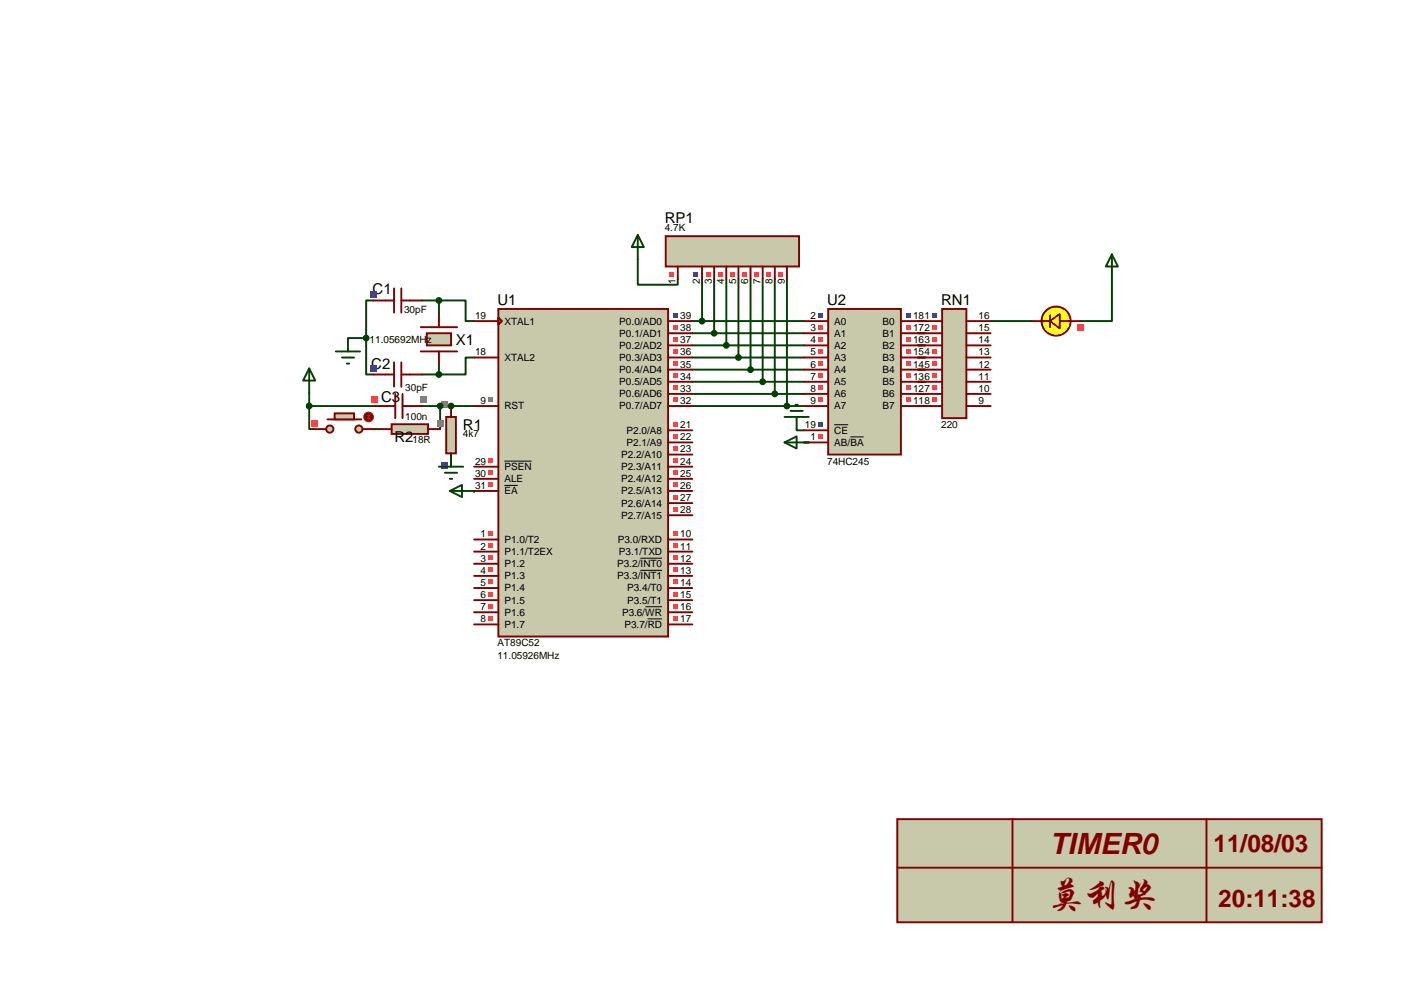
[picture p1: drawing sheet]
<svg xmlns="http://www.w3.org/2000/svg" width="297mm" height="210mm" viewBox="0 0 297 210" stroke-linecap="round" stroke-linejoin="round" font-family="sans-serif">
<g fill="none" stroke="#004000" stroke-width=".4">
<path d="M76.7 70.8v7.6h1.5M76.7 70.8h-3.8v.2M78.2 62.9h-1.5v7.9M88.4 78.4h3.5M88.4 62.9h3.5M91.9 62.9h5.6v4.3h1.8M91.9 62.9v3.1M91.9 76.1v2.3M99.3 74.8h-1.8v3.6h-5.6M192.3 67.2h1.5M192.3 69.8h1.5M192.3 72.3h1.5"/>
<path d="M192.3 74.8h1.5M192.3 77.4h1.5M192.3 79.9h1.5M78.5 89.8h1M94.5 95.2v2.3M166.9 89.8v.3h1.5M168.4 92.6h1M192.3 82.5h1.5M192.3 85h1.5"/>
</g>
<circle cx="99.3" cy="102.8" r=".2" fill="#004000"/>
<g fill="none" stroke="#004000" stroke-width=".4">
<path d="M133.6 54.3v5.3h8.4v-1.3M147.1 58.3v8.9M149.6 58.3v11.5M152.1 58.3v14M154.7 58.3v16.5M157.2 58.3v19.1M159.8 58.3v21.6M162.3 58.3v24.2M164.8 58.3v26.7M232.9 58.3v8.9h-6.6M145 67.2h23.4M145 69.8h23.4"/>
<path d="M145 72.3h23.4M145 74.8h23.4M145 77.4h23.4M145 79.9h23.4M207.5 67.2h8.7M64.8 85v4.8h1M64.8 85h13.7M64.8 82.2v2.8M88.6 85h10.7M92.2 85v4.8M94.5 84.8v.2M145 82.5h23.4"/>
<path d="M145 85h23.4"/>
</g>
<path d="M188 171.5h88.9v21.6h-88.9z" fill="#c8c8aa" stroke="#800000" stroke-width=".4"/>
<path d="M212.1 171.5v21.6M252.7 171.5v21.6M188 181.7h88.9" fill="none" stroke="#800000" stroke-width=".4"/>
<path d="M104.4 64.7h35.6v68.6h-35.6z" fill="#c8c8aa" stroke="#800000" stroke-width=".4"/>
<g fill="none" stroke="#800000" stroke-width=".4">
<path d="M99.3 74.8h5.1M99.3 67.2h5.1M104.4 66.5l.8 .7-.8 .8zM140 74.8h5M140 67.2h5M140 69.8h5M140 72.3h5M140 77.4h5M140 79.9h5M99.3 97.7h5.1M99.3 85h5.1M140 97.7h5"/>
<path d="M140 85h5M140 82.5h5M140 90.1h5M140 92.6h5M140 95.2h5M99.3 100.2h5.1M99.3 102.8h5.1M99.3 112.9h5.1M99.3 115.5h5.1M99.3 118h5.1M140 100.2h5M140 102.8h5"/>
<path d="M140 112.9h5M140 115.5h5M140 118h5M140 107.9h5M140 105.3h5M99.3 120.6h5.1M99.3 123.1h5.1M99.3 125.6h5.1M99.3 128.2h5.1M99.3 130.7h5.1M140 120.6h5M140 123.1h5"/>
<path d="M140 125.6h5M140 128.2h5M140 130.7h5"/>
</g>
<path d="M105.7 96.5h5.7M105.7 101.6h2.8M134.2 116.9h4.5M134.2 119.4h4.5M135.2 127h3.5M135.7 129.6h3" fill="none" stroke="#000" stroke-width=".21"/>
<g fill="#ff4040">
<path d="M102.2 98.5h1v1h-1z"/>
<path d="M102.2 101h1v1h-1z"/>
<path d="M102.2 95.9h1v1h-1z"/>
</g>
<path d="M102.2 83.2h1v1h-1z" fill="#808080"/>
<path d="M141.1 65.4h1v1.1h-1z" fill="#4040ff"/>
<g fill="#ff4040">
<path d="M141.1 68h1v1h-1z"/>
<path d="M141.1 70.5h1v1h-1z"/>
<path d="M141.1 73.1h1v1h-1z"/>
<path d="M141.1 75.6h1v1h-1z"/>
<path d="M141.1 78.1h1v1.1h-1z"/>
<path d="M141.1 80.7h1v1h-1z"/>
<path d="M141.1 83.2h1v1h-1z"/>
<path d="M102.2 111.2h1v1h-1z"/>
<path d="M102.2 113.7h1v1h-1z"/>
<path d="M102.2 116.2h1v1.1h-1z"/>
<path d="M102.2 118.8h1v1h-1z"/>
<path d="M102.2 121.3h1v1h-1z"/>
<path d="M102.2 123.9h1v1h-1z"/>
<path d="M102.2 126.4h1v1h-1z"/>
<path d="M102.2 128.9h1v1.1h-1z"/>
<path d="M141.1 111.2h1v1h-1z"/>
<path d="M141.1 113.7h1v1h-1z"/>
<path d="M141.1 116.2h1v1.1h-1z"/>
<path d="M141.1 118.8h1v1h-1z"/>
<path d="M141.1 121.3h1v1h-1z"/>
<path d="M141.1 128.9h1v1.1h-1z"/>
<path d="M141.1 126.4h1v1h-1z"/>
<path d="M141.1 123.9h1v1h-1z"/>
<path d="M141.1 106.1h1v1h-1z"/>
<path d="M141.1 88.3h1v1h-1z"/>
<path d="M141.1 90.8h1v1.1h-1z"/>
<path d="M141.1 93.4h1v1h-1z"/>
<path d="M141.1 95.9h1v1h-1z"/>
<path d="M141.1 98.5h1v1h-1z"/>
<path d="M141.1 101h1v1h-1z"/>
<path d="M141.1 103.5h1v1.1h-1z"/>
</g>
<path d="M88.1 73.6h7.7M88.1 68.5h7.7" fill="none" stroke="#800000" stroke-width=".4"/>
<path d="M89.4 69.8h5.1v2.5h-5.1z" fill="#c8c8aa" stroke="#800000" stroke-width=".4"/>
<path d="M78.2 62.9h4.3M82.5 60.4v5M84.1 60.4v5M84.1 62.9h4.3M91.9 66v2.5M91.9 73.6v2.5" fill="none" stroke="#800000" stroke-width=".4"/>
<path d="M77.6 61h1.3v1.3h-1.3z" fill="#4040ff"/>
<path d="M78.2 78.4h4.3M82.5 75.9v5M84.1 75.9v5M84.1 78.4h4.3" fill="none" stroke="#800000" stroke-width=".4"/>
<path d="M77.6 76.5h1.3v1.3h-1.3z" fill="#4040ff"/>
<g fill="#004000" stroke="#004000" stroke-width=".4">
<circle cx="91.9" cy="78.4" r=".51"/>
<circle cx="91.9" cy="62.9" r=".51"/>
</g>
<path d="M78.5 85h4.3M82.8 82.5v5M84.3 82.5v5M84.3 85h4.3" fill="none" stroke="#800000" stroke-width=".4"/>
<path d="M77.8 83.1h1.3v1.3h-1.3z" fill="#ff4040"/>
<path d="M88 83.1h1.3v1.3h-1.3z" fill="#808080"/>
<g fill="#c8c8aa" stroke="#800000" stroke-width=".4">
<circle cx="75.2" cy="89.8" r=".76"/>
<circle cx="69.1" cy="89.8" r=".76"/>
</g>
<path d="M68.6 87.8h7.1" fill="none" stroke="#800000" stroke-width=".4"/>
<path d="M70.1 86.5h4.1v1.3h-4.1z" fill="#c8c8aa" stroke="#800000" stroke-width=".4"/>
<path d="M65.8 89.8h2.5M75.9 89.8h2.6" fill="none" stroke="#800000" stroke-width=".4"/>
<circle cx="77.2" cy="87.3" r="1.02" fill="#400000" stroke="#f00" stroke-width=".21"/>
<path d="M77 87l.2-.2 .3 .2M77 87.5l.2 .3M77.2 86.8v1M77.5 87.5l-.3 .3" fill="none" stroke="#f00" stroke-width=".21"/>
<path d="M65.1 87.9h1.3v1.3h-1.3z" fill="#ff4040"/>
<path d="M93.5 87.3h2v7.6h-2z" fill="#c8c8aa" stroke="#800000" stroke-width=".4"/>
<path d="M94.5 84.8v2.5M94.5 94.9v2.6" fill="none" stroke="#800000" stroke-width=".4"/>
<path d="M92.6 84.1h1.2v1.3h-1.2z" fill="#808080"/>
<path d="M92.6 96.8h1.2v1.3h-1.2z" fill="#4040ff"/>
<path d="M82 88.8h7.7v2h-7.7z" fill="#c8c8aa" stroke="#800000" stroke-width=".4"/>
<path d="M79.5 89.8h2.5M89.7 89.8h2.5" fill="none" stroke="#800000" stroke-width=".4"/>
<path d="M91.6 87.9h1.2v1.3h-1.2z" fill="#808080"/>
<path d="M64.8 77.1l1.2 2.6h-2.5zM64.8 77.1v5.1M70.4 73.6h5M71.6 74.8h2.6M72.6 76.1h.5M72.9 71v2.6M91.9 97.7h5.1M93.2 99h2.6M94.5 95.2v2.5M94.2 100.2h.5" fill="none" stroke="#004000" stroke-width=".4"/>
<circle cx="76.7" cy="70.8" r=".51" fill="#004000" stroke="#004000" stroke-width=".4"/>
<path d="M173.5 64.7h15.2v30.5h-15.2z" fill="#c8c8aa" stroke="#800000" stroke-width=".4"/>
<g fill="none" stroke="#800000" stroke-width=".4">
<path d="M168.4 67.2h5.1M168.4 69.8h5.1M168.4 72.3h5.1M168.4 74.8h5.1M168.4 77.4h5.1M168.4 79.9h5.1M188.7 67.2h5.1M188.7 69.8h5.1M188.7 72.3h5.1M188.7 74.8h5.1M188.7 77.4h5.1M188.7 79.9h5.1"/>
<path d="M168.4 82.5h5.1M168.4 85h5.1M168.4 90.1h5.1M168.4 92.6h5.1M188.7 82.5h5.1M188.7 85h5.1"/>
</g>
<path d="M174.7 88.9h3M178.1 91.5h2.8" fill="none" stroke="#000" stroke-width=".21"/>
<g fill="#4040ff">
<path d="M171.3 65.4h1v1.1h-1z"/>
<path d="M189.9 65.4h1v1.1h-1z"/>
</g>
<g fill="#ff4040">
<path d="M171.3 68h1v1h-1z"/>
<path d="M189.9 68h1v1h-1z"/>
<path d="M171.3 70.5h1v1h-1z"/>
<path d="M189.9 70.5h1v1h-1z"/>
<path d="M171.3 73.1h1v1h-1z"/>
<path d="M189.9 73.1h1v1h-1z"/>
<path d="M171.3 75.6h1v1h-1z"/>
<path d="M189.9 75.6h1v1h-1z"/>
<path d="M171.3 78.1h1v1.1h-1z"/>
<path d="M189.9 78.1h1v1.1h-1z"/>
<path d="M171.3 80.7h1v1h-1z"/>
<path d="M189.9 80.7h1v1h-1z"/>
<path d="M171.3 83.2h1v1h-1z"/>
<path d="M189.9 83.2h1v1h-1z"/>
</g>
<path d="M171.3 88.3h1v1h-1z" fill="#4040ff"/>
<path d="M171.3 90.8h1v1.1h-1z" fill="#ff4040"/>
<path d="M164.3 92.6l2.6-1.2v2.5zM164.3 87.3h5.1M164.3 92.6h5.1M165.6 86h2.5M166.6 84.8h.5M166.9 87.3v2.5" fill="none" stroke="#004000" stroke-width=".4"/>
<path d="M197.4 64.7h5v22.8h-5z" fill="#c8c8aa" stroke="#800000" stroke-width=".4"/>
<g fill="none" stroke="#800000" stroke-width=".4">
<path d="M192.3 67.2h5.1M192.3 69.8h5.1M192.3 72.3h5.1M192.3 74.8h5.1M192.3 77.4h5.1M192.3 79.9h5.1M202.4 67.2h5.1M202.4 69.8h5.1M202.4 72.3h5.1M202.4 74.8h5.1M202.4 77.4h5.1M202.4 79.9h5.1"/>
<path d="M192.3 82.5h5.1M192.3 85h5.1M202.4 82.5h5.1M202.4 85h5.1"/>
</g>
<path d="M195.2 65.4h1v1.1h-1z" fill="#4040ff"/>
<g fill="#ff4040">
<path d="M195.2 68h1v1h-1z"/>
<path d="M195.2 70.5h1v1h-1z"/>
<path d="M195.2 73.1h1v1h-1z"/>
<path d="M195.2 75.6h1v1h-1z"/>
<path d="M195.2 78.1h1v1.1h-1z"/>
<path d="M195.2 80.7h1v1h-1z"/>
<path d="M195.2 83.2h1v1h-1z"/>
</g>
<path d="M94.2 102.8l2.6-1.3v2.6zM94.2 102.8h5.1" fill="none" stroke="#004000" stroke-width=".4"/>
<path d="M139.4 49.4h28v6.4h-28z" fill="#c8c8aa" stroke="#800000" stroke-width=".4"/>
<path d="M142 55.8v2.5M147.1 55.8v2.5M149.6 55.8v2.5M152.1 55.8v2.5M154.7 55.8v2.5M157.2 55.8v2.5M159.8 55.8v2.5M162.3 55.8v2.5M164.8 55.8v2.5" fill="none" stroke="#800000" stroke-width=".4"/>
<path d="M145.3 56.9h1v1.1h-1z" fill="#4040ff"/>
<g fill="#ff4040">
<path d="M147.8 56.9h1v1.1h-1z"/>
<path d="M150.4 56.9h1v1.1h-1z"/>
<path d="M152.9 56.9h1v1.1h-1z"/>
<path d="M155.4 56.9h1.1v1.1h-1.1z"/>
<path d="M158 56.9h1v1.1h-1z"/>
<path d="M160.5 56.9h1v1.1h-1z"/>
<path d="M163.1 56.9h1v1.1h-1z"/>
<path d="M140.2 56.9h1v1.1h-1z"/>
</g>
<path d="M133.6 49.2l1.3 2.5h-2.6zM133.6 49.2v5.1" fill="none" stroke="#004000" stroke-width=".4"/>
<g fill="#004000" stroke="#004000" stroke-width=".4">
<circle cx="94.5" cy="85" r=".51"/>
<circle cx="64.8" cy="85" r=".51"/>
<circle cx="92.2" cy="85" r=".51"/>
</g>
<circle cx="221.2" cy="67.2" r="3" fill="#ffff1c" stroke="#800000" stroke-width=".4"/>
<path d="M220 66v2.5" fill="none" stroke="#800000" stroke-width=".38"/>
<path d="M218.2 67.2h1.8M222 67.2h2.3" fill="none" stroke="#800000" stroke-width=".4"/>
<path d="M220 67.2l2-1.5v3z" fill="#ffff2f" stroke="#800000" stroke-width=".38"/>
<path d="M216.2 67.2h2.5M223.8 67.2h2.5" fill="none" stroke="#800000" stroke-width=".4"/>
<path d="M225.7 67.9h1.2v1.2h-1.2z" fill="#ff4040"/>
<path d="M232.9 53.3v5M232.9 53.3l1.3 2.5h-2.6z" fill="none" stroke="#004000" stroke-width=".4"/>
<g fill="#004000" stroke="#004000" stroke-width=".4">
<circle cx="147.1" cy="67.2" r=".51"/>
<circle cx="149.6" cy="69.8" r=".51"/>
<circle cx="152.1" cy="72.3" r=".51"/>
<circle cx="154.7" cy="74.8" r=".51"/>
<circle cx="157.2" cy="77.4" r=".51"/>
<circle cx="159.8" cy="79.9" r=".51"/>
<circle cx="162.3" cy="82.5" r=".51"/>
<circle cx="164.8" cy="85" r=".51"/>
</g>
<text font-size="7.8" fill="#800000" x="219.4" y="189.7">莫利奖</text>
<text font-size="6.1" fill="#800000" x="219.9" y="178.7">TIMER0</text>
<g font-size="5.1" fill="#800000">
<text x="254.2" y="178.4">11/08/03</text>
<text x="255.2" y="189.9">20:11:38</text>
</g>
<g font-size="3.1">
<text x="139.3" y="46.8">RP1</text>
<text x="78" y="61.5">C1</text>
<text x="104.2" y="63.8">U1</text>
<text x="173.3" y="63.8">U2</text>
<text x="197.1" y="63.8">RN1</text>
<text x="77.8" y="77.3">C2</text>
<text x="95.5" y="72.2">X1</text>
<text x="79.8" y="84.1">C3</text>
<text x="97" y="89.9">R1</text>
<text x="82.6" y="92.5">R2</text>
</g>
<g font-size="2.1">
<text x="139.3" y="48.3">4.7K</text>
<text x="141.5" y="59.5" transform="rotate(-90 141.5 59.5)">1</text>
<text x="146.6" y="59.5" transform="rotate(-90 146.6 59.5)">2</text>
<text x="149.1" y="59.5" transform="rotate(-90 149.1 59.5)">3</text>
<text x="151.7" y="59.5" transform="rotate(-90 151.7 59.5)">4</text>
<text x="154.2" y="59.5" transform="rotate(-90 154.2 59.5)">5</text>
<text x="156.8" y="59.5" transform="rotate(-90 156.8 59.5)">6</text>
<text x="159.3" y="59.5" transform="rotate(-90 159.3 59.5)">7</text>
<text x="161.8" y="59.5" transform="rotate(-90 161.8 59.5)">8</text>
<text x="164.4" y="59.5" transform="rotate(-90 164.4 59.5)">9</text>
<text x="84.6" y="65.5">30pF</text>
<text x="77.4" y="71.7">11.05692MHz</text>
<text x="99.5" y="66.8">19</text>
<text x="105.7" y="67.9">XTAL1</text>
<text x="129.7" y="67.9">P0.0/AD0</text>
<text x="129.7" y="70.5">P0.1/AD1</text>
<text x="142.5" y="66.8">39</text>
<text x="142.5" y="69.3">38</text>
<text x="142.5" y="71.9">37</text>
<text x="169.8" y="66.8">2</text>
<text x="169.8" y="69.3">3</text>
<text x="169.8" y="71.9">4</text>
<text x="174.7" y="67.9">A0</text>
<text x="174.7" y="70.5">A1</text>
<text x="184.9" y="67.9">B0</text>
<text x="184.9" y="70.5">B1</text>
<text x="191.3" y="66.8">181</text>
<text x="191.3" y="69.3">172</text>
<text x="191.3" y="71.9">163</text>
<text x="205" y="66.8">16</text>
<text x="205" y="69.3">15</text>
<text x="205" y="71.9">14</text>
<text x="99.5" y="74.4">18</text>
<text x="105.7" y="75.6">XTAL2</text>
<text x="129.7" y="73">P0.2/AD2</text>
<text x="129.7" y="75.6">P0.3/AD3</text>
<text x="142.5" y="74.4">36</text>
<text x="142.5" y="76.9">35</text>
<text x="169.8" y="74.4">5</text>
<text x="169.8" y="76.9">6</text>
<text x="174.7" y="73">A2</text>
<text x="174.7" y="75.6">A3</text>
<text x="184.9" y="73">B2</text>
<text x="184.9" y="75.6">B3</text>
<text x="191.3" y="74.4">154</text>
<text x="191.3" y="76.9">145</text>
<text x="205" y="74.4">13</text>
<text x="205" y="76.9">12</text>
<text x="84.9" y="81.8">30pF</text>
<text x="129.7" y="78.1">P0.4/AD4</text>
<text x="129.7" y="80.6">P0.5/AD5</text>
<text x="129.7" y="83.2">P0.6/AD6</text>
<text x="142.5" y="79.5">34</text>
<text x="142.5" y="82">33</text>
<text x="169.8" y="79.5">7</text>
<text x="169.8" y="82">8</text>
<text x="174.7" y="78.1">A4</text>
<text x="174.7" y="80.6">A5</text>
<text x="174.7" y="83.2">A6</text>
<text x="184.9" y="78.1">B4</text>
<text x="184.9" y="80.6">B5</text>
<text x="184.9" y="83.2">B6</text>
<text x="191.3" y="79.5">136</text>
<text x="191.3" y="82">127</text>
<text x="205" y="79.5">11</text>
<text x="205" y="82">10</text>
<text x="84.9" y="87.9">100n</text>
<text x="100.7" y="84.6">9</text>
<text x="105.7" y="85.7">RST</text>
<text x="129.7" y="85.7">P0.7/AD7</text>
<text x="142.5" y="89.6">21</text>
<text x="142.5" y="84.6">32</text>
<text x="168.6" y="89.6">19</text>
<text x="169.8" y="84.6">9</text>
<text x="174.7" y="85.7">A7</text>
<text x="184.9" y="85.7">B7</text>
<text x="191.3" y="84.6">118</text>
<text x="197.1" y="89.6">220</text>
<text x="205" y="84.6">9</text>
<text x="86.4" y="92.7">18R</text>
<text x="97" y="91.5">4k7</text>
<text x="130.1" y="95.9">P2.2/A10</text>
<text x="131.2" y="90.8">P2.0/A8</text>
<text x="131.2" y="93.3">P2.1/A9</text>
<text x="142.5" y="92.2">22</text>
<text x="142.5" y="94.7">23</text>
<text x="169.8" y="92.2">1</text>
<text x="174.7" y="90.8">CE</text>
<text x="174.7" y="93.3">AB/BA</text>
<text x="99.5" y="99.8">30</text>
<text x="99.5" y="97.3">29</text>
<text x="105.7" y="101">ALE</text>
<text x="105.7" y="98.4">PSEN</text>
<text x="130.1" y="98.4">P2.3/A11</text>
<text x="130.1" y="101">P2.4/A12</text>
<text x="142.5" y="97.3">24</text>
<text x="142.5" y="99.8">25</text>
<text x="173.3" y="97.3">74HC245</text>
<text x="99.5" y="102.3">31</text>
<text x="105.7" y="103.5">EA</text>
<text x="130.1" y="103.5">P2.5/A13</text>
<text x="130.1" y="106">P2.6/A14</text>
<text x="142.5" y="107.4">28</text>
<text x="142.5" y="102.3">26</text>
<text x="142.5" y="104.9">27</text>
<text x="100.7" y="112.5">1</text>
<text x="105.7" y="113.7">P1.0/T2</text>
<text x="129.4" y="113.7">P3.0/RXD</text>
<text x="130.1" y="108.6">P2.7/A15</text>
<text x="142.5" y="112.5">10</text>
<text x="100.7" y="115">2</text>
<text x="100.7" y="117.6">3</text>
<text x="105.7" y="116.2">P1.1/T2EX</text>
<text x="105.7" y="118.7">P1.2</text>
<text x="129.3" y="118.7">P3.2/INT0</text>
<text x="129.6" y="116.2">P3.1/TXD</text>
<text x="142.5" y="115">11</text>
<text x="142.5" y="117.6">12</text>
<text x="100.7" y="120.1">4</text>
<text x="100.7" y="122.7">5</text>
<text x="100.7" y="125.2">6</text>
<text x="105.7" y="121.3">P1.3</text>
<text x="105.7" y="123.8">P1.4</text>
<text x="129.3" y="121.3">P3.3/INT1</text>
<text x="131.4" y="123.8">P3.4/T0</text>
<text x="142.5" y="122.7">14</text>
<text x="142.5" y="125.2">15</text>
<text x="142.5" y="120.1">13</text>
<text x="100.7" y="127.7">7</text>
<text x="100.7" y="130.3">8</text>
<text x="105.7" y="126.4">P1.5</text>
<text x="105.7" y="128.9">P1.6</text>
<text x="105.7" y="131.4">P1.7</text>
<text x="130.3" y="128.9">P3.6/WR</text>
<text x="130.8" y="131.4">P3.7/RD</text>
<text x="131.4" y="126.4">P3.5/T1</text>
<text x="142.5" y="130.3">17</text>
<text x="142.5" y="127.7">16</text>
<text x="104.2" y="135.3">AT89C52</text>
<text x="104.2" y="137.9">11.05926MHz</text>
</g>
</svg>
